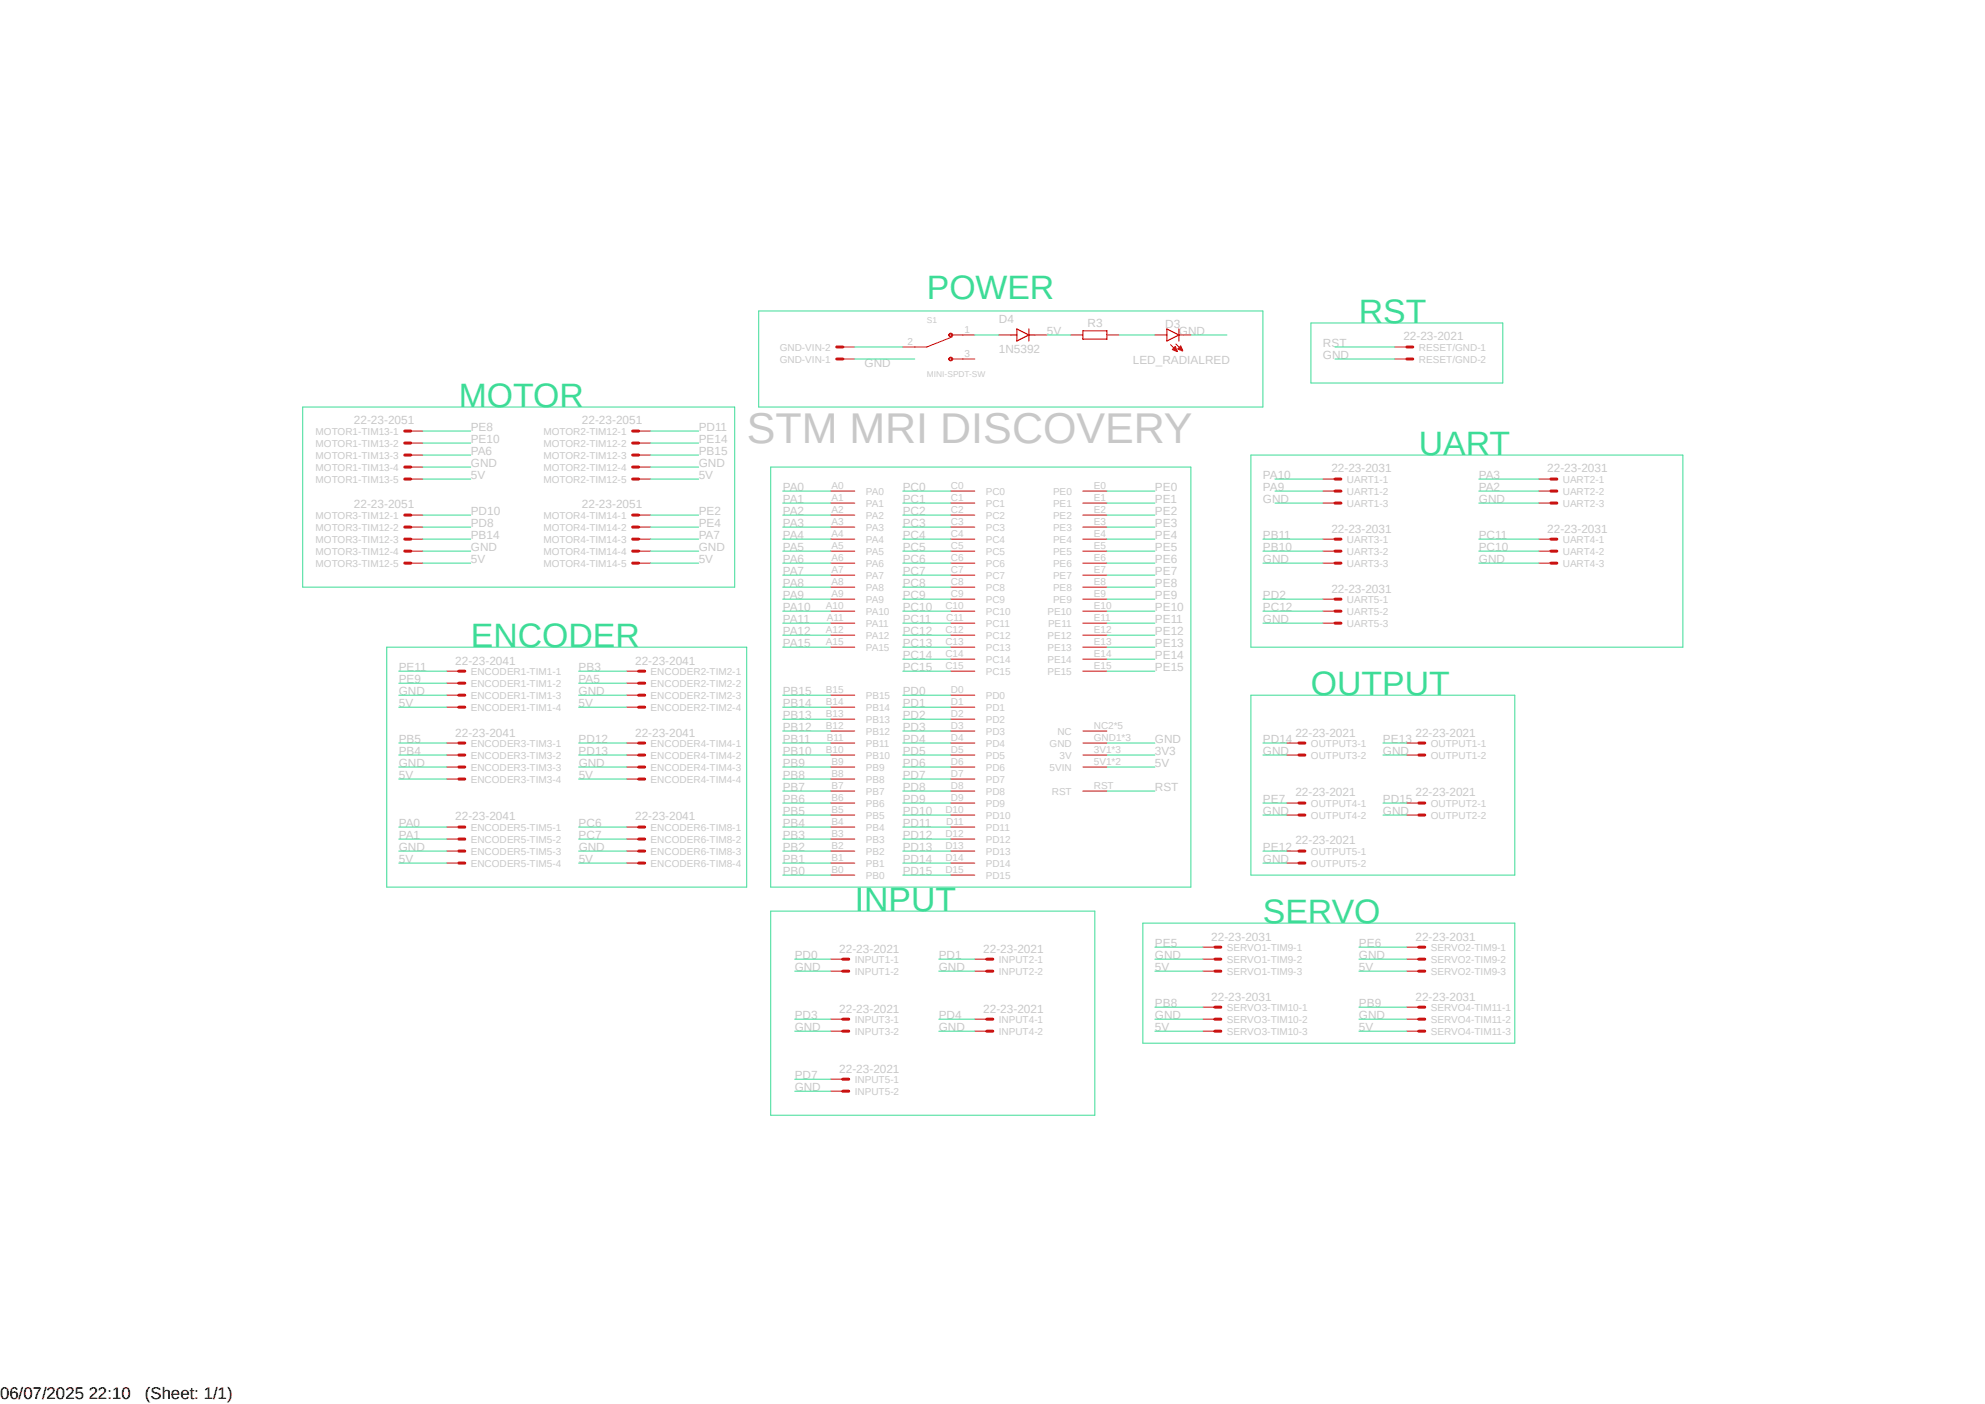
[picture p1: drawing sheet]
<svg xmlns="http://www.w3.org/2000/svg" width="420mm" height="297mm" viewBox="0 0 420 297" stroke-linecap="round" stroke-linejoin="round" font-family="sans-serif">
<path d="M63.9 55.9l292.3 180.2M356.2 55.9l-292.3 180.2" fill="none" stroke="#fff" stroke-width=".21"/>
<g fill="none" stroke="#c90d0c" stroke-width=".21">
<path d="M178.3 75.9h2.5M178.3 73.4h2.5M201.4 71.3l-5.3 2.1M86.9 91.2h2.6M86.9 93.7h2.6M86.9 96.3h2.6M86.9 98.8h2.6M135.1 91.2h2.6M135.1 93.7h2.6M135.1 96.3h2.6M135.1 98.8h2.6M86.9 109h2.6"/>
<path d="M86.9 111.5h2.6M86.9 114h2.6M86.9 116.6h2.6M86.9 119.1h2.6M86.9 101.3h2.6M135.1 109h2.6M135.1 111.5h2.6M135.1 114h2.6M135.1 116.6h2.6M135.1 119.1h2.6M135.1 101.3h2.6M175.8 103.9h5"/>
<path d="M175.8 106.4h5M175.8 109h5M175.8 111.5h5M175.8 114h5M175.8 116.6h5M175.8 119.1h5M201.2 103.9h5M201.2 106.4h5M201.2 109h5M201.2 111.5h5M201.2 114h5M201.2 116.6h5"/>
<path d="M201.2 119.1h5M229.1 103.9h5.1M229.1 106.4h5.1M229.1 109h5.1M229.1 111.5h5.1M229.1 114h5.1M229.1 116.6h5.1M229.1 119.1h5.1M279.9 103.9h2.5M279.9 106.4h2.5M279.9 114h2.5M279.9 116.6h2.5"/>
<path d="M279.9 119.1h2.5M279.9 101.3h2.5M325.6 103.9h2.5M325.6 106.4h2.5M325.6 114h2.5M325.6 116.6h2.5M325.6 119.1h2.5M325.6 101.3h2.5M175.8 121.7h5M175.8 124.2h5M175.8 129.3h5M175.8 131.8h5"/>
<path d="M175.8 134.4h5M175.8 136.9h5M175.8 126.7h5M201.2 121.7h5M201.2 124.2h5M201.2 129.3h5M201.2 131.8h5M201.2 134.4h5M201.2 136.9h5M201.2 126.7h5M201.2 139.4h5M229.1 121.7h5.1"/>
<path d="M229.1 124.2h5.1M229.1 129.3h5.1M229.1 131.8h5.1M229.1 134.4h5.1M229.1 136.9h5.1M229.1 126.7h5.1M229.1 139.4h5.1M279.9 129.3h2.5M279.9 131.8h2.5M279.9 126.7h2.5M94.5 159.7h2.6M94.5 157.2h2.6"/>
<path d="M94.5 149.6h2.6M94.5 147.1h2.6M94.5 142h2.6M94.5 144.5h2.6M132.6 159.7h2.5M132.6 157.2h2.5M132.6 149.6h2.5M132.6 147.1h2.5M132.6 142h2.5M132.6 144.5h2.5M175.8 159.7h5M175.8 157.2h5"/>
<path d="M175.8 154.6h5M175.8 152.1h5M175.8 149.6h5M175.8 147.1h5M201.2 159.7h5M201.2 157.2h5M201.2 154.6h5M201.2 152.1h5M201.2 149.6h5M201.2 147.1h5M201.2 142h5M229.1 159.7h5.1"/>
<path d="M229.1 157.2h5.1M229.1 154.6h5.1M229.1 142h5.1M297.6 159.7h2.6M297.6 157.2h2.6M94.5 164.8h2.6M94.5 162.3h2.6M132.6 164.8h2.5M132.6 162.3h2.5M175.8 177.5h5M175.8 175h5M175.8 172.4h5"/>
<path d="M175.8 169.9h5M175.8 167.3h5M175.8 164.8h5M175.8 162.3h5M201.2 177.5h5M201.2 175h5M201.2 172.4h5M201.2 169.9h5M201.2 167.3h5M201.2 164.8h5M201.2 162.3h5M229.1 167.3h5.1"/>
<path d="M229.1 162.3h5.1M297.6 172.4h2.6M297.6 169.9h2.6M175.8 185.1h5M175.8 182.6h5M175.8 180h5M201.2 185.1h5M201.2 182.6h5M201.2 180h5M175.8 202.9h2.5M175.8 205.4h2.5M175.8 215.6h2.5"/>
<path d="M175.8 218.1h2.5M206.2 202.9h2.6M206.2 205.4h2.6M206.2 215.6h2.6M206.2 218.1h2.6M254.5 200.4h2.5M254.5 202.9h2.5M254.5 205.4h2.5M254.5 213.1h2.5M254.5 215.6h2.5M254.5 218.1h2.5M297.6 200.4h2.6"/>
<path d="M297.6 202.9h2.6M297.6 205.4h2.6M297.6 213.1h2.6M297.6 215.6h2.6M297.6 218.1h2.6M175.8 228.3h2.5M175.8 230.8h2.5"/>
</g>
<g fill="none" stroke="#c90d0c" stroke-width=".64">
<path d="M177 75.9h1.3M177 73.4h1.3M85.6 91.2h1.3M85.6 93.7h1.3M85.6 96.3h1.3M85.6 98.8h1.3M133.9 91.2h1.2M133.9 93.7h1.2M133.9 96.3h1.2M133.9 98.8h1.2M85.6 114h1.3M85.6 116.6h1.3"/>
<path d="M85.6 119.1h1.3M85.6 101.3h1.3M85.6 109h1.3M85.6 111.5h1.3M133.9 114h1.2M133.9 116.6h1.2M133.9 119.1h1.2M133.9 101.3h1.2M133.9 109h1.2M133.9 111.5h1.2M282.4 114h1.3M282.4 116.6h1.3"/>
<path d="M282.4 119.1h1.3M282.4 101.3h1.3M282.4 103.9h1.3M282.4 106.4h1.3M328.1 114h1.3M328.1 116.6h1.3M328.1 119.1h1.3M328.1 101.3h1.3M328.1 103.9h1.3M328.1 106.4h1.3M282.4 126.7h1.3M282.4 129.3h1.3"/>
<path d="M282.4 131.8h1.3M97.1 157.2h1.2M97.1 159.7h1.2M97.1 142h1.2M97.1 144.5h1.2M97.1 147.1h1.2M97.1 149.6h1.2M135.1 157.2h1.3M135.1 159.7h1.3M135.1 142h1.3M135.1 144.5h1.3M135.1 147.1h1.3"/>
<path d="M135.1 149.6h1.3M300.2 157.2h1.3M300.2 159.7h1.3M97.1 162.3h1.2M97.1 164.8h1.2M135.1 162.3h1.3M135.1 164.8h1.3M300.2 169.9h1.3M300.2 172.4h1.3M178.3 202.9h1.3M178.3 205.4h1.3M178.3 215.6h1.3"/>
<path d="M178.3 218.1h1.3M208.8 202.9h1.3M208.8 205.4h1.3M208.8 215.6h1.3M208.8 218.1h1.3M257 200.4h1.3M257 202.9h1.3M257 205.4h1.3M257 213.1h1.3M257 215.6h1.3M257 218.1h1.3M300.2 200.4h1.3"/>
<path d="M300.2 202.9h1.3M300.2 205.4h1.3M300.2 213.1h1.3M300.2 215.6h1.3M300.2 218.1h1.3M178.3 228.3h1.3M178.3 230.8h1.3"/>
</g>
<path d="M200.8 70.7l.5-.2 .3 .4-.1 .2-.2 .1-.5-.1-.1-.2 .4-.2 .3 .2v.1l-.3 .1-.4-.2z" fill-rule="evenodd" fill="#c90d0c"/>
<path d="M200.8 70.7l.5-.2 .3 .4-.1 .2-.2 .1-.5-.1-.1-.2 .4-.2 .3 .2v.1l-.3 .1-.4-.2z" fill="none" stroke="#c90d0c" stroke-width=".21"/>
<path d="M200.8 75.7l.5-.1 .3 .3-.1 .3-.2 .1-.5-.1-.1-.3 .4-.2 .3 .2v.2l-.3 .1-.4-.3z" fill-rule="evenodd" fill="#c90d0c"/>
<g fill="none" stroke="#c90d0c" stroke-width=".21">
<path d="M191 73.4h5.1M200.8 75.7l.5-.1 .3 .3-.1 .3-.2 .1-.5-.1-.1-.3 .4-.2 .3 .2v.2l-.3 .1-.4-.3zM201.5 75.9h4.7M201.5 70.9h4.7M211.3 70.9h2.6M218.9 70.9h2.6M244.3 70.9h2.6M247.6 72.9l1.4 1.4M248.8 72.8l1.4 1.4M249.4 70.9h2.6M295.1 75.9h2.5M295.1 73.4h2.5"/>
<path d="M272.3 157.2h2.5M272.3 159.7h2.5"/>
</g>
<path d="M213.9 70.9h1.2M215.1 69.6l2.6 1.3-2.6 1.2zM217.7 69.6v2.5M217.7 70.9h1.2M246.9 69.6l2.5 1.3-2.5 1.2zM249.4 69.6v2.5" fill="none" stroke="#c90d0c" stroke-width=".25"/>
<path d="M297.6 73.4h1.3M297.6 75.9h1.3M274.8 157.2h1.3M274.8 159.7h1.3" fill="none" stroke="#c90d0c" stroke-width=".64"/>
<path d="M248.7 73.3l.3 1.1-1-.4z" fill-rule="evenodd" fill="#c90d0c"/>
<path d="M248.7 73.3l.3 1.1-1-.4z" fill="none" stroke="#c90d0c" stroke-width=".21"/>
<path d="M249.8 73.2l.4 1.1-1-.5z" fill-rule="evenodd" fill="#c90d0c"/>
<g fill="none" stroke="#c90d0c" stroke-width=".21">
<path d="M226.6 70.9h2.5M234.2 70.9h2.5M249.8 73.2l.4 1.1-1-.5zM94.5 175h2.6M94.5 177.5h2.6M132.6 175h2.5M132.6 177.5h2.5M272.3 169.9h2.5M272.3 172.4h2.5M94.5 180h2.6M94.5 182.6h2.6M132.6 180h2.5"/>
<path d="M132.6 182.6h2.5M272.3 180h2.5M272.3 182.6h2.5"/>
</g>
<path d="M229.1 70h5.1v1.8h-5.1z" fill="none" stroke="#c90d0c" stroke-width=".25"/>
<path d="M97.1 175h1.2M97.1 177.5h1.2M135.1 175h1.3M135.1 177.5h1.3M274.8 169.9h1.3M274.8 172.4h1.3M97.1 180h1.2M97.1 182.6h1.2M135.1 180h1.3M135.1 182.6h1.3M274.8 180h1.3M274.8 182.6h1.3" fill="none" stroke="#c90d0c" stroke-width=".64"/>
<g fill="none" stroke="#3ddc97" stroke-width=".21">
<path d="M160.5 65.8h106.7v20.3h-106.7zM180.8 75.9h12.7M180.8 73.4h10.2M206.2 70.9h5.1M221.5 70.9h5.1M236.7 70.9h7.6M252 70.9h7.6M277.4 68.3h40.6v12.7h-40.6zM282.4 75.9h12.7M282.4 73.4h12.7M64.1 86.1h91.3v38.1h-91.3zM89.5 98.8h10.1"/>
<path d="M89.5 93.7h10.1M89.5 91.2h10.1M89.5 96.3h10.1M137.7 98.8h10.1M137.7 93.7h10.1M137.7 91.2h10.1M137.7 96.3h10.1M163.1 98.8h88.9v88.9h-88.9zM264.7 96.3h91.4v40.6h-91.4zM89.5 119.1h10.1M89.5 116.6h10.1M89.5 101.3h10.1"/>
<path d="M89.5 109h10.1M89.5 111.5h10.1M89.5 114h10.1M137.7 119.1h10.1M137.7 116.6h10.1M137.7 101.3h10.1M137.7 109h10.1M137.7 111.5h10.1M137.7 114h10.1M165.6 119.1h10.2M165.6 106.4h10.2M165.6 116.6h10.2"/>
<path d="M165.6 103.9h10.2M165.6 109h10.2M165.6 111.5h10.2M165.6 114h10.2M191 119.1h10.2M191 106.4h10.2M191 116.6h10.2M191 103.9h10.2M191 109h10.2M191 111.5h10.2M191 114h10.2M234.2 119.1h10.1"/>
<path d="M234.2 106.4h10.1M234.2 116.6h10.1M234.2 103.9h10.1M234.2 109h10.1M234.2 111.5h10.1M234.2 114h10.1M267.2 119.1h12.7M267.2 116.6h12.7M267.2 114h12.7M269.7 106.4h10.2M269.7 101.3h10.2M269.7 103.9h10.2"/>
<path d="M312.9 119.1h12.7M312.9 106.4h12.7M312.9 116.6h12.7M312.9 101.3h12.7M312.9 103.9h12.7M312.9 114h12.7M81.8 136.9h76.2v50.8h-76.2zM165.6 131.8h10.2M165.6 124.2h10.2M165.6 126.7h10.2M165.6 134.4h10.2M165.6 129.3h10.2"/>
<path d="M165.6 136.9h10.2M165.6 121.7h10.2M191 131.8h10.2M191 124.2h10.2M191 126.7h10.2M191 134.4h10.2M191 129.3h10.2M191 136.9h10.2M191 139.4h10.2M191 121.7h10.2M234.2 131.8h10.1M234.2 124.2h10.1"/>
<path d="M234.2 126.7h10.1M234.2 134.4h10.1M234.2 129.3h10.1M234.2 136.9h10.1M234.2 139.4h10.1M234.2 121.7h10.1M267.2 131.8h12.7M267.2 126.7h12.7M267.2 129.3h12.7M84.4 157.2h10.1M84.4 147.1h10.1M84.4 159.7h10.1"/>
<path d="M84.4 149.6h10.1M84.4 144.5h10.1M84.4 142h10.1M122.4 157.2h10.2M122.4 147.1h10.2M122.4 159.7h10.2M122.4 149.6h10.2M122.4 144.5h10.2M122.4 142h10.2M165.6 157.2h10.2M165.6 147.1h10.2M165.6 159.7h10.2"/>
<path d="M165.6 149.6h10.2M165.6 152.1h10.2M165.6 154.6h10.2M191 157.2h10.2M191 147.1h10.2M191 159.7h10.2M191 149.6h10.2M191 142h10.2M191 152.1h10.2M191 154.6h10.2M234.2 157.2h10.1M234.2 159.7h10.1"/>
<path d="M234.2 142h10.1M264.7 147.1h55.8v38h-55.8zM267.2 157.2h5.1M267.2 159.7h5.1M292.6 157.2h5M292.6 159.7h5M84.4 162.3h10.1M84.4 164.8h10.1M84.4 175h10.1M84.4 177.5h10.1M122.4 162.3h10.2M122.4 164.8h10.2"/>
<path d="M122.4 175h10.2M122.4 177.5h10.2M165.6 162.3h10.2M165.6 172.4h10.2M165.6 164.8h10.2M165.6 169.9h10.2M165.6 167.3h10.2M165.6 175h10.2M165.6 177.5h10.2M191 162.3h10.2M191 172.4h10.2M191 164.8h10.2"/>
<path d="M191 169.9h10.2M191 167.3h10.2M191 175h10.2M191 177.5h10.2M234.2 162.3h10.1M234.2 167.3h10.1M267.2 172.4h5.1M267.2 169.9h5.1M292.6 172.4h5M292.6 169.9h5M84.4 180h10.1M84.4 182.6h10.1"/>
<path d="M122.4 180h10.2M122.4 182.6h10.2M163.1 192.7h68.5v43.2h-68.5zM165.6 180h10.2M165.6 182.6h10.2M165.6 185.1h10.2M191 180h10.2M191 182.6h10.2M191 185.1h10.2M241.8 195.3h78.7v25.4h-78.7zM267.2 180h5.1M267.2 182.6h5.1"/>
<path d="M168.1 215.6h7.7M168.1 202.9h7.7M168.1 205.4h7.7M168.1 218.1h7.7M198.6 215.6h7.6M198.6 202.9h7.6M198.6 205.4h7.6M198.6 218.1h7.6M244.3 215.6h10.2M244.3 202.9h10.2M244.3 205.4h10.2M244.3 218.1h10.2"/>
<path d="M244.3 200.4h10.2M244.3 213.1h10.2M287.5 215.6h10.1M287.5 202.9h10.1M287.5 205.4h10.1M287.5 218.1h10.1M287.5 200.4h10.1M287.5 213.1h10.1M168.1 230.8h7.7M168.1 228.3h7.7"/>
</g>
<text font-size="9.1" fill="#c8c8c8" x="158" y="93.7">STM MRI DISCOVERY</text>
<g font-size="7.2" fill="#3ddc97">
<text x="196.1" y="63.2">POWER</text>
<text x="287.5" y="68.3">RST</text>
<text x="97.1" y="86.1">MOTOR</text>
<text x="300.2" y="96.3">UART</text>
<text x="99.6" y="136.9">ENCODER</text>
<text x="277.4" y="147.1">OUTPUT</text>
<text x="180.9" y="192.7">INPUT</text>
<text x="267.2" y="195.3">SERVO</text>
</g>
<g font-size="3.6">
<text x="0" y="296">06/07/2025 22:10</text>
<text x="30.7" y="296">(Sheet: 1/1)</text>
</g>
<g font-size="2.5" fill="#c8c8c8">
<text x="211.3" y="68.3">D4</text>
<text x="221.5" y="70.9">5V</text>
<text x="230.1" y="69.2">R3</text>
<text x="246.5" y="69.3">D3</text>
<text x="249.4" y="70.9">GND</text>
<text x="182.9" y="77.7">GND</text>
<text x="211.3" y="74.7">1N5392</text>
<text x="239.7" y="77">LED_RADIALRED</text>
<text x="279.9" y="75.9">GND</text>
<text x="279.9" y="73.4">RST</text>
<text x="296.9" y="72">22-23-2021</text>
<text x="74.9" y="89.8">22-23-2051</text>
<text x="123.1" y="89.8">22-23-2051</text>
<text x="99.6" y="91.2">PE8</text>
<text x="99.6" y="93.7">PE10</text>
<text x="147.8" y="93.7">PE14</text>
<text x="147.8" y="91.2">PD11</text>
<text x="99.6" y="98.8">GND</text>
<text x="99.6" y="101.3">5V</text>
<text x="99.6" y="96.3">PA6</text>
<text x="147.8" y="101.3">5V</text>
<text x="147.8" y="96.3">PB15</text>
<text x="147.8" y="98.8">GND</text>
<text x="267.2" y="101.3">PA10</text>
<text x="281.7" y="100">22-23-2031</text>
<text x="312.9" y="101.3">PA3</text>
<text x="327.4" y="100">22-23-2031</text>
<text x="74.9" y="107.6">22-23-2051</text>
<text x="123.1" y="107.6">22-23-2051</text>
<text x="165.6" y="103.9">PA0</text>
<text x="165.6" y="106.4">PA1</text>
<text x="191" y="103.9">PC0</text>
<text x="191" y="106.4">PC1</text>
<text x="244.4" y="103.9">PE0</text>
<text x="244.4" y="106.4">PE1</text>
<text x="267.2" y="106.4">GND</text>
<text x="267.2" y="103.9">PA9</text>
<text x="312.9" y="103.9">PA2</text>
<text x="312.9" y="106.4">GND</text>
<text x="99.6" y="109">PD10</text>
<text x="99.6" y="111.5">PD8</text>
<text x="147.8" y="109">PE2</text>
<text x="147.8" y="111.5">PE4</text>
<text x="165.6" y="111.5">PA3</text>
<text x="165.6" y="109">PA2</text>
<text x="191" y="109">PC2</text>
<text x="191" y="111.5">PC3</text>
<text x="244.4" y="109">PE2</text>
<text x="244.4" y="111.5">PE3</text>
<text x="281.7" y="112.7">22-23-2031</text>
<text x="327.4" y="112.7">22-23-2031</text>
<text x="99.6" y="116.6">GND</text>
<text x="99.6" y="119.1">5V</text>
<text x="99.6" y="114">PB14</text>
<text x="147.8" y="119.1">5V</text>
<text x="147.8" y="114">PA7</text>
<text x="147.8" y="116.6">GND</text>
<text x="165.6" y="119.1">PA6</text>
<text x="165.6" y="114">PA4</text>
<text x="165.6" y="116.6">PA5</text>
<text x="191" y="119.1">PC6</text>
<text x="191" y="114">PC4</text>
<text x="191" y="116.6">PC5</text>
<text x="244.4" y="116.6">PE5</text>
<text x="244.4" y="119.1">PE6</text>
<text x="244.4" y="114">PE4</text>
<text x="267.2" y="119.1">GND</text>
<text x="267.2" y="116.6">PB10</text>
<text x="267.2" y="114">PB11</text>
<text x="312.9" y="119.1">GND</text>
<text x="312.9" y="116.6">PC10</text>
<text x="312.9" y="114">PC11</text>
<text x="165.6" y="124.2">PA8</text>
<text x="165.6" y="121.7">PA7</text>
<text x="191" y="124.2">PC8</text>
<text x="191" y="121.7">PC7</text>
<text x="244.4" y="124.2">PE8</text>
<text x="244.4" y="121.7">PE7</text>
<text x="281.7" y="125.4">22-23-2031</text>
<text x="165.6" y="131.8">PA11</text>
<text x="165.6" y="129.3">PA10</text>
<text x="165.6" y="126.7">PA9</text>
<text x="191" y="126.7">PC9</text>
<text x="191" y="129.3">PC10</text>
<text x="191" y="131.8">PC11</text>
<text x="244.4" y="126.7">PE9</text>
<text x="244.4" y="131.8">PE11</text>
<text x="244.4" y="129.3">PE10</text>
<text x="267.2" y="131.8">GND</text>
<text x="267.2" y="129.3">PC12</text>
<text x="267.2" y="126.7">PD2</text>
<text x="165.6" y="134.4">PA12</text>
<text x="165.6" y="136.9">PA15</text>
<text x="191" y="136.9">PC13</text>
<text x="191" y="134.4">PC12</text>
<text x="244.4" y="136.9">PE13</text>
<text x="244.4" y="134.4">PE12</text>
<text x="84.4" y="142">PE11</text>
<text x="96.3" y="140.6">22-23-2041</text>
<text x="122.4" y="142">PB3</text>
<text x="134.4" y="140.6">22-23-2041</text>
<text x="191" y="142">PC15</text>
<text x="191" y="139.4">PC14</text>
<text x="244.4" y="139.4">PE14</text>
<text x="244.4" y="142">PE15</text>
<text x="84.4" y="147.1">GND</text>
<text x="84.4" y="149.6">5V</text>
<text x="84.4" y="144.5">PE9</text>
<text x="122.4" y="147.1">GND</text>
<text x="122.4" y="149.6">5V</text>
<text x="122.4" y="144.5">PA5</text>
<text x="165.6" y="149.6">PB14</text>
<text x="165.6" y="147.1">PB15</text>
<text x="191" y="147.1">PD0</text>
<text x="191" y="149.6">PD1</text>
<text x="96.3" y="155.8">22-23-2041</text>
<text x="134.4" y="155.8">22-23-2041</text>
<text x="165.6" y="152.1">PB13</text>
<text x="165.6" y="154.7">PB12</text>
<text x="191" y="154.7">PD3</text>
<text x="191" y="152.1">PD2</text>
<text x="274.1" y="155.8">22-23-2021</text>
<text x="299.5" y="155.8">22-23-2021</text>
<text x="84.4" y="159.7">PB4</text>
<text x="84.4" y="157.2">PB5</text>
<text x="122.4" y="157.2">PD12</text>
<text x="122.4" y="159.7">PD13</text>
<text x="165.6" y="159.7">PB10</text>
<text x="165.6" y="157.2">PB11</text>
<text x="191" y="159.7">PD5</text>
<text x="191" y="157.2">PD4</text>
<text x="244.4" y="157.2">GND</text>
<text x="244.4" y="159.7">3V3</text>
<text x="267.2" y="159.7">GND</text>
<text x="267.2" y="157.2">PD14</text>
<text x="292.6" y="159.7">GND</text>
<text x="292.6" y="157.2">PE13</text>
<text x="84.4" y="162.3">GND</text>
<text x="84.4" y="164.8">5V</text>
<text x="122.4" y="162.3">GND</text>
<text x="122.4" y="164.8">5V</text>
<text x="165.6" y="167.3">PB7</text>
<text x="165.6" y="164.8">PB8</text>
<text x="165.6" y="162.3">PB9</text>
<text x="191" y="162.3">PD6</text>
<text x="191" y="167.3">PD8</text>
<text x="191" y="164.8">PD7</text>
<text x="244.4" y="162.3">5V</text>
<text x="244.4" y="167.3">RST</text>
<text x="96.3" y="173.6">22-23-2041</text>
<text x="134.4" y="173.6">22-23-2041</text>
<text x="165.6" y="169.9">PB6</text>
<text x="165.6" y="172.4">PB5</text>
<text x="191" y="169.9">PD9</text>
<text x="191" y="172.4">PD10</text>
<text x="267.2" y="172.4">GND</text>
<text x="267.2" y="169.9">PE7</text>
<text x="274.1" y="168.5">22-23-2021</text>
<text x="292.6" y="172.4">GND</text>
<text x="292.6" y="169.9">PD15</text>
<text x="299.5" y="168.5">22-23-2021</text>
<text x="84.4" y="175">PA0</text>
<text x="84.4" y="177.5">PA1</text>
<text x="122.4" y="175">PC6</text>
<text x="122.4" y="177.5">PC7</text>
<text x="165.6" y="177.5">PB3</text>
<text x="165.6" y="175">PB4</text>
<text x="191" y="177.5">PD12</text>
<text x="191" y="175">PD11</text>
<text x="274.1" y="178.6">22-23-2021</text>
<text x="84.4" y="180">GND</text>
<text x="84.4" y="182.6">5V</text>
<text x="122.4" y="180">GND</text>
<text x="122.4" y="182.6">5V</text>
<text x="165.6" y="182.6">PB1</text>
<text x="165.6" y="185.1">PB0</text>
<text x="165.6" y="180">PB2</text>
<text x="191" y="180">PD13</text>
<text x="191" y="182.6">PD14</text>
<text x="191" y="185.1">PD15</text>
<text x="267.2" y="182.6">GND</text>
<text x="267.2" y="180">PE12</text>
<text x="168.2" y="202.9">PD0</text>
<text x="177.5" y="201.5">22-23-2021</text>
<text x="198.6" y="202.9">PD1</text>
<text x="208" y="201.5">22-23-2021</text>
<text x="244.4" y="202.9">GND</text>
<text x="244.4" y="200.4">PE5</text>
<text x="256.3" y="199">22-23-2031</text>
<text x="287.5" y="202.9">GND</text>
<text x="287.5" y="200.4">PE6</text>
<text x="299.5" y="199">22-23-2031</text>
<text x="168.2" y="205.4">GND</text>
<text x="198.6" y="205.4">GND</text>
<text x="244.4" y="205.4">5V</text>
<text x="287.5" y="205.4">5V</text>
<text x="168.2" y="215.6">PD3</text>
<text x="177.5" y="214.2">22-23-2021</text>
<text x="198.6" y="215.6">PD4</text>
<text x="208" y="214.2">22-23-2021</text>
<text x="244.4" y="215.6">GND</text>
<text x="244.4" y="213.1">PB8</text>
<text x="256.3" y="211.7">22-23-2031</text>
<text x="287.5" y="215.6">GND</text>
<text x="287.5" y="213.1">PB9</text>
<text x="299.5" y="211.7">22-23-2031</text>
<text x="168.2" y="218.1">GND</text>
<text x="198.6" y="218.1">GND</text>
<text x="244.4" y="218.1">5V</text>
<text x="287.5" y="218.1">5V</text>
<text x="177.5" y="226.9">22-23-2021</text>
<text x="168.2" y="230.8">GND</text>
<text x="168.2" y="228.3">PD7</text>
</g>
<g font-size="2.1" fill="#c8c8c8">
<text x="204" y="70.5">1</text>
<text x="165" y="76.7">GND-VIN-1</text>
<text x="165" y="74.2">GND-VIN-2</text>
<text x="192" y="73.1">2</text>
<text x="204" y="75.6">3</text>
<text x="300.2" y="74.2">RESET/GND-1</text>
<text x="300.2" y="76.7">RESET/GND-2</text>
<text x="66.8" y="91.9">MOTOR1-TIM13-1</text>
<text x="66.8" y="94.5">MOTOR1-TIM13-2</text>
<text x="115" y="91.9">MOTOR2-TIM12-1</text>
<text x="115" y="94.5">MOTOR2-TIM12-2</text>
<text x="66.8" y="97">MOTOR1-TIM13-3</text>
<text x="66.8" y="99.6">MOTOR1-TIM13-4</text>
<text x="115" y="97">MOTOR2-TIM12-3</text>
<text x="115" y="99.6">MOTOR2-TIM12-4</text>
<text x="66.8" y="102.1">MOTOR1-TIM13-5</text>
<text x="115" y="102.1">MOTOR2-TIM12-5</text>
<text x="175.9" y="103.5">A0</text>
<text x="175.9" y="106.1">A1</text>
<text x="183.2" y="104.6">PA0</text>
<text x="183.2" y="107.2">PA1</text>
<text x="201.2" y="103.5">C0</text>
<text x="201.2" y="106.1">C1</text>
<text x="208.6" y="104.6">PC0</text>
<text x="208.6" y="107.2">PC1</text>
<text x="222.8" y="104.6">PE0</text>
<text x="222.8" y="107.2">PE1</text>
<text x="231.4" y="103.5">E0</text>
<text x="231.4" y="106.1">E1</text>
<text x="285" y="102.1">UART1-1</text>
<text x="285" y="104.6">UART1-2</text>
<text x="285" y="107.2">UART1-3</text>
<text x="330.7" y="102.1">UART2-1</text>
<text x="330.7" y="104.6">UART2-2</text>
<text x="330.7" y="107.2">UART2-3</text>
<text x="66.8" y="109.7">MOTOR3-TIM12-1</text>
<text x="66.8" y="112.3">MOTOR3-TIM12-2</text>
<text x="115" y="109.7">MOTOR4-TIM14-1</text>
<text x="115" y="112.3">MOTOR4-TIM14-2</text>
<text x="175.9" y="108.6">A2</text>
<text x="175.9" y="111.1">A3</text>
<text x="175.9" y="113.7">A4</text>
<text x="183.2" y="109.7">PA2</text>
<text x="183.2" y="112.3">PA3</text>
<text x="201.2" y="108.6">C2</text>
<text x="201.2" y="111.1">C3</text>
<text x="201.2" y="113.7">C4</text>
<text x="208.6" y="109.7">PC2</text>
<text x="208.6" y="112.3">PC3</text>
<text x="222.8" y="109.7">PE2</text>
<text x="222.8" y="112.3">PE3</text>
<text x="231.4" y="108.6">E2</text>
<text x="231.4" y="111.1">E3</text>
<text x="231.4" y="113.7">E4</text>
<text x="66.8" y="114.8">MOTOR3-TIM12-3</text>
<text x="66.8" y="117.3">MOTOR3-TIM12-4</text>
<text x="66.8" y="119.9">MOTOR3-TIM12-5</text>
<text x="115" y="114.8">MOTOR4-TIM14-3</text>
<text x="115" y="117.3">MOTOR4-TIM14-4</text>
<text x="115" y="119.9">MOTOR4-TIM14-5</text>
<text x="175.9" y="116.2">A5</text>
<text x="175.9" y="118.7">A6</text>
<text x="183.2" y="114.8">PA4</text>
<text x="183.2" y="117.3">PA5</text>
<text x="183.2" y="119.9">PA6</text>
<text x="201.2" y="116.2">C5</text>
<text x="201.2" y="118.7">C6</text>
<text x="208.6" y="114.8">PC4</text>
<text x="208.6" y="117.3">PC5</text>
<text x="208.6" y="119.9">PC6</text>
<text x="222.8" y="114.8">PE4</text>
<text x="222.8" y="117.3">PE5</text>
<text x="222.8" y="119.9">PE6</text>
<text x="231.4" y="116.2">E5</text>
<text x="231.4" y="118.7">E6</text>
<text x="285" y="114.8">UART3-1</text>
<text x="285" y="117.3">UART3-2</text>
<text x="285" y="119.9">UART3-3</text>
<text x="330.7" y="114.8">UART4-1</text>
<text x="330.7" y="117.3">UART4-2</text>
<text x="330.7" y="119.9">UART4-3</text>
<text x="175.9" y="121.3">A7</text>
<text x="175.9" y="123.8">A8</text>
<text x="183.2" y="122.4">PA7</text>
<text x="183.2" y="125">PA8</text>
<text x="201.2" y="121.3">C7</text>
<text x="201.2" y="123.8">C8</text>
<text x="208.6" y="122.4">PC7</text>
<text x="208.6" y="125">PC8</text>
<text x="222.8" y="122.4">PE7</text>
<text x="222.8" y="125">PE8</text>
<text x="231.4" y="121.3">E7</text>
<text x="231.4" y="123.8">E8</text>
<text x="174.8" y="128.9">A10</text>
<text x="174.9" y="131.4">A11</text>
<text x="175.9" y="126.4">A9</text>
<text x="183.2" y="130">PA10</text>
<text x="183.2" y="127.5">PA9</text>
<text x="200" y="128.9">C10</text>
<text x="200.2" y="131.4">C11</text>
<text x="201.2" y="126.4">C9</text>
<text x="208.6" y="127.5">PC9</text>
<text x="208.6" y="130">PC10</text>
<text x="221.6" y="130">PE10</text>
<text x="222.8" y="127.5">PE9</text>
<text x="231.4" y="126.4">E9</text>
<text x="231.4" y="128.9">E10</text>
<text x="231.4" y="131.4">E11</text>
<text x="285" y="127.5">UART5-1</text>
<text x="285" y="130">UART5-2</text>
<text x="174.8" y="134">A12</text>
<text x="174.8" y="136.5">A15</text>
<text x="183.2" y="132.6">PA11</text>
<text x="183.2" y="135.1">PA12</text>
<text x="183.2" y="137.7">PA15</text>
<text x="200" y="134">C12</text>
<text x="200" y="136.5">C13</text>
<text x="208.6" y="132.6">PC11</text>
<text x="208.6" y="135.1">PC12</text>
<text x="208.6" y="137.7">PC13</text>
<text x="221.6" y="135.1">PE12</text>
<text x="221.6" y="137.7">PE13</text>
<text x="221.7" y="132.6">PE11</text>
<text x="231.4" y="134">E12</text>
<text x="231.4" y="136.5">E13</text>
<text x="285" y="132.6">UART5-3</text>
<text x="99.6" y="142.7">ENCODER1-TIM1-1</text>
<text x="137.7" y="142.7">ENCODER2-TIM2-1</text>
<text x="200" y="141.6">C15</text>
<text x="200" y="139.1">C14</text>
<text x="208.6" y="142.7">PC15</text>
<text x="208.6" y="140.2">PC14</text>
<text x="221.6" y="140.2">PE14</text>
<text x="221.6" y="142.7">PE15</text>
<text x="231.4" y="139.1">E14</text>
<text x="231.4" y="141.6">E15</text>
<text x="99.6" y="145.3">ENCODER1-TIM1-2</text>
<text x="99.6" y="147.8">ENCODER1-TIM1-3</text>
<text x="137.7" y="145.3">ENCODER2-TIM2-2</text>
<text x="137.7" y="147.8">ENCODER2-TIM2-3</text>
<text x="174.8" y="149.2">B14</text>
<text x="174.8" y="146.7">B15</text>
<text x="183.2" y="147.8">PB15</text>
<text x="201.2" y="146.7">D0</text>
<text x="201.2" y="149.2">D1</text>
<text x="208.6" y="147.8">PD0</text>
<text x="99.6" y="150.4">ENCODER1-TIM1-4</text>
<text x="137.7" y="150.4">ENCODER2-TIM2-4</text>
<text x="174.8" y="154.3">B12</text>
<text x="174.8" y="151.8">B13</text>
<text x="183.2" y="155.4">PB12</text>
<text x="183.2" y="152.9">PB13</text>
<text x="183.2" y="150.4">PB14</text>
<text x="201.2" y="151.8">D2</text>
<text x="201.2" y="154.3">D3</text>
<text x="208.6" y="150.4">PD1</text>
<text x="208.6" y="152.9">PD2</text>
<text x="208.6" y="155.4">PD3</text>
<text x="223.7" y="155.4">NC</text>
<text x="231.4" y="154.3">NC2*5</text>
<text x="99.6" y="157.9">ENCODER3-TIM3-1</text>
<text x="99.6" y="160.5">ENCODER3-TIM3-2</text>
<text x="137.7" y="157.9">ENCODER4-TIM4-1</text>
<text x="137.7" y="160.5">ENCODER4-TIM4-2</text>
<text x="174.8" y="159.4">B10</text>
<text x="174.9" y="156.8">B11</text>
<text x="175.9" y="161.9">B9</text>
<text x="183.2" y="160.5">PB10</text>
<text x="183.2" y="157.9">PB11</text>
<text x="201.2" y="156.8">D4</text>
<text x="201.2" y="159.4">D5</text>
<text x="201.2" y="161.9">D6</text>
<text x="208.6" y="157.9">PD4</text>
<text x="208.6" y="160.5">PD5</text>
<text x="222.1" y="157.9">GND</text>
<text x="224.2" y="160.5">3V</text>
<text x="231.4" y="159.4">3V1*3</text>
<text x="231.4" y="161.9">5V1*2</text>
<text x="231.4" y="156.8">GND1*3</text>
<text x="277.4" y="157.9">OUTPUT3-1</text>
<text x="277.4" y="160.5">OUTPUT3-2</text>
<text x="302.7" y="157.9">OUTPUT1-1</text>
<text x="302.7" y="160.5">OUTPUT1-2</text>
<text x="99.6" y="163">ENCODER3-TIM3-3</text>
<text x="99.6" y="165.6">ENCODER3-TIM3-4</text>
<text x="137.7" y="163">ENCODER4-TIM4-3</text>
<text x="137.7" y="165.6">ENCODER4-TIM4-4</text>
<text x="175.9" y="167">B7</text>
<text x="175.9" y="164.5">B8</text>
<text x="183.2" y="165.6">PB8</text>
<text x="183.2" y="163">PB9</text>
<text x="201.2" y="164.5">D7</text>
<text x="201.2" y="167">D8</text>
<text x="208.6" y="163">PD6</text>
<text x="208.6" y="165.6">PD7</text>
<text x="222.1" y="163">5VIN</text>
<text x="231.4" y="167">RST</text>
<text x="175.9" y="172.1">B5</text>
<text x="175.9" y="169.5">B6</text>
<text x="183.2" y="173.2">PB5</text>
<text x="183.2" y="170.6">PB6</text>
<text x="183.2" y="168.1">PB7</text>
<text x="200" y="172.1">D10</text>
<text x="201.2" y="169.5">D9</text>
<text x="208.6" y="168.1">PD8</text>
<text x="208.6" y="170.6">PD9</text>
<text x="208.6" y="173.2">PD10</text>
<text x="222.5" y="168.1">RST</text>
<text x="277.4" y="170.6">OUTPUT4-1</text>
<text x="277.4" y="173.2">OUTPUT4-2</text>
<text x="302.7" y="170.6">OUTPUT2-1</text>
<text x="302.7" y="173.2">OUTPUT2-2</text>
<text x="99.6" y="175.7">ENCODER5-TIM5-1</text>
<text x="99.6" y="178.3">ENCODER5-TIM5-2</text>
<text x="137.7" y="175.7">ENCODER6-TIM8-1</text>
<text x="137.7" y="178.3">ENCODER6-TIM8-2</text>
<text x="175.9" y="179.7">B2</text>
<text x="175.9" y="177.2">B3</text>
<text x="175.9" y="174.6">B4</text>
<text x="183.2" y="178.3">PB3</text>
<text x="183.2" y="175.7">PB4</text>
<text x="200" y="177.2">D12</text>
<text x="200" y="179.7">D13</text>
<text x="200.2" y="174.6">D11</text>
<text x="208.6" y="175.7">PD11</text>
<text x="208.6" y="178.3">PD12</text>
<text x="99.6" y="180.8">ENCODER5-TIM5-3</text>
<text x="99.6" y="183.3">ENCODER5-TIM5-4</text>
<text x="137.7" y="180.8">ENCODER6-TIM8-3</text>
<text x="137.7" y="183.3">ENCODER6-TIM8-4</text>
<text x="175.9" y="184.8">B0</text>
<text x="175.9" y="182.2">B1</text>
<text x="183.2" y="185.9">PB0</text>
<text x="183.2" y="183.3">PB1</text>
<text x="183.2" y="180.8">PB2</text>
<text x="200" y="182.2">D14</text>
<text x="200" y="184.8">D15</text>
<text x="208.6" y="180.8">PD13</text>
<text x="208.6" y="183.3">PD14</text>
<text x="208.6" y="185.9">PD15</text>
<text x="277.4" y="180.8">OUTPUT5-1</text>
<text x="277.4" y="183.3">OUTPUT5-2</text>
<text x="180.8" y="203.7">INPUT1-1</text>
<text x="211.3" y="203.7">INPUT2-1</text>
<text x="259.6" y="201.1">SERVO1-TIM9-1</text>
<text x="259.6" y="203.7">SERVO1-TIM9-2</text>
<text x="302.7" y="201.1">SERVO2-TIM9-1</text>
<text x="302.7" y="203.7">SERVO2-TIM9-2</text>
<text x="180.8" y="206.2">INPUT1-2</text>
<text x="211.3" y="206.2">INPUT2-2</text>
<text x="259.6" y="206.2">SERVO1-TIM9-3</text>
<text x="302.7" y="206.2">SERVO2-TIM9-3</text>
<text x="259.6" y="213.8">SERVO3-TIM10-1</text>
<text x="302.7" y="213.8">SERVO4-TIM11-1</text>
<text x="180.8" y="216.4">INPUT3-1</text>
<text x="180.8" y="218.9">INPUT3-2</text>
<text x="211.3" y="216.4">INPUT4-1</text>
<text x="211.3" y="218.9">INPUT4-2</text>
<text x="259.6" y="216.4">SERVO3-TIM10-2</text>
<text x="259.6" y="218.9">SERVO3-TIM10-3</text>
<text x="302.7" y="216.4">SERVO4-TIM11-2</text>
<text x="302.7" y="218.9">SERVO4-TIM11-3</text>
<text x="180.8" y="229.1">INPUT5-1</text>
<text x="180.8" y="231.6">INPUT5-2</text>
</g>
<g font-size="1.8" fill="#c8c8c8">
<text x="196.1" y="68.3">S1</text>
<text x="196.1" y="79.8">MINI-SPDT-SW</text>
</g>
</svg>
